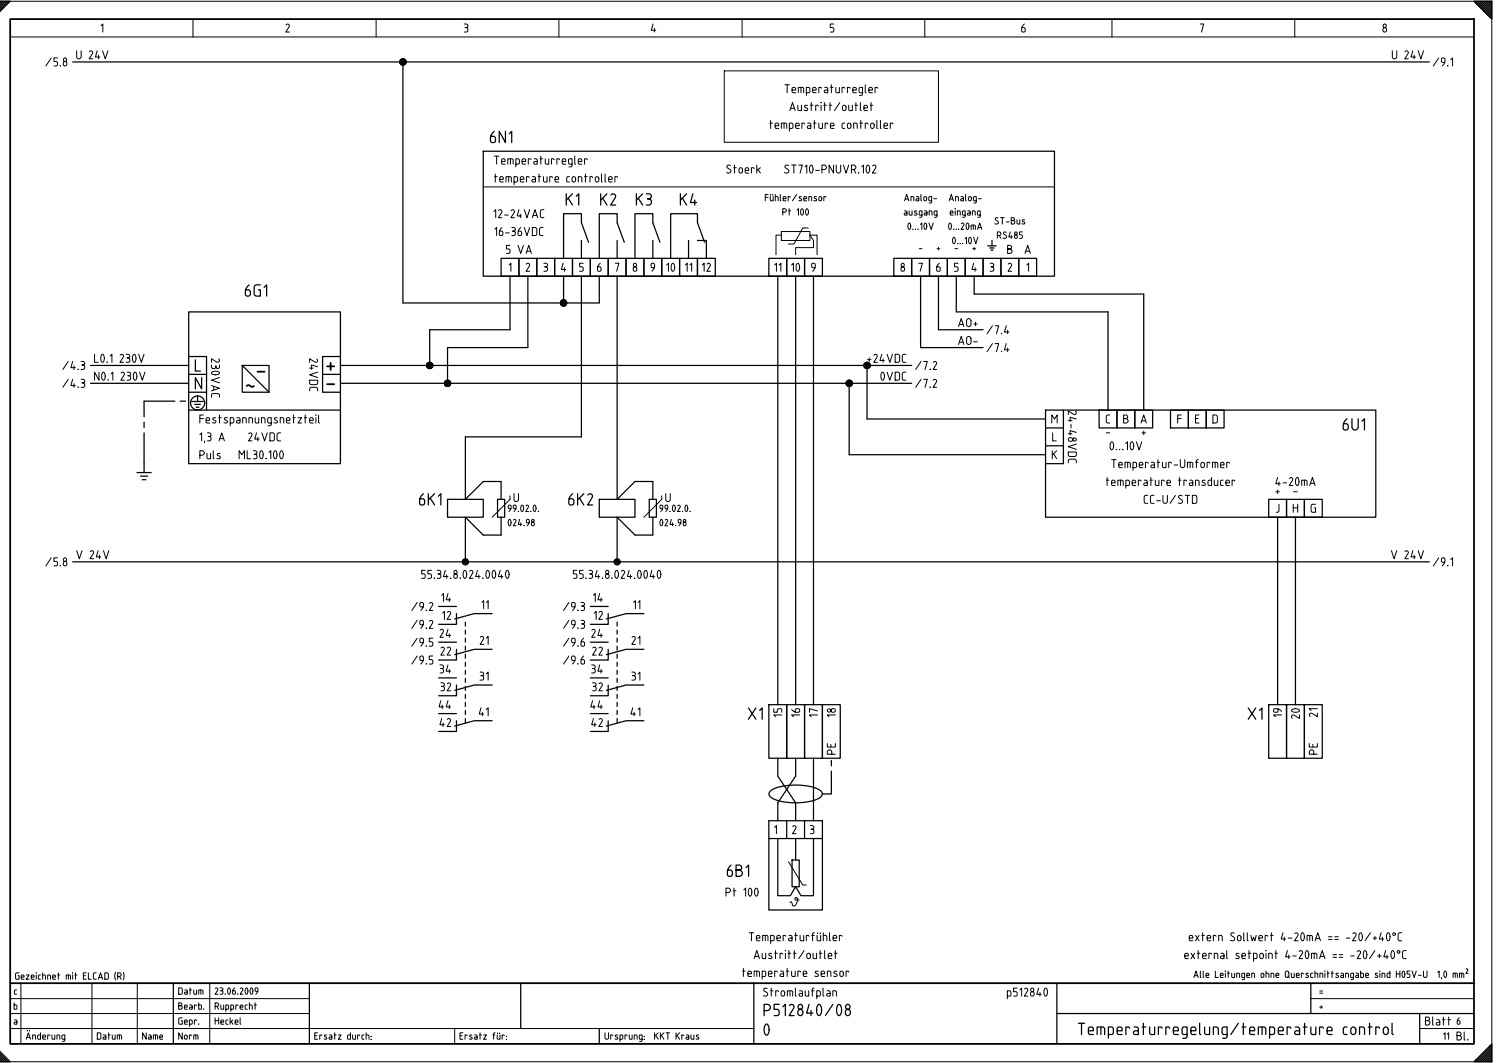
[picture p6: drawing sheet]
<svg xmlns="http://www.w3.org/2000/svg" width="421mm" height="298mm" viewBox="0 0 421 298" stroke-linecap="round" stroke-linejoin="round" font-family="sans-serif">
<g fill="none" stroke="#000" stroke-width=".35">
<path d="M-.1 .9l1.1 1.1M-.1 1.4l.9 .8M-.1 1.9l.6 .6M-.1 2.9l.1 .1M0 2.4l.3 .3M0 .3h2.9l-2.9 3M0 .5l1.3 1.2M.5 .5l1 1M1 .5l.7 .7M1.5 .5l.5 .5M2 .5l.2 .2M20.4 17.3h380"/>
<path d="M112.9 17.3v67.6h55v-7.5M412.9 .3h5v5zM413 .5l4.7 4.7M413.5 .5l4.2 4.2M414 .5l3.7 3.7M414.5 .5l3.2 3.2M415 .5l2.7 2.7M415.5 .5l2.2 2.2M416 .5l1.7 1.7M416.5 .5l1.2 1.2M417 .5l.7 .7M417.5 .5l.2 .2"/>
<path d="M135.4 42.4h160v35h-160zM140.4 72.3h5v5.1h-5zM142.9 77.4v15h-22.5v9.9M145.4 72.3h5v5.1h-5zM147.9 77.4v19.9h-22.5v10.1M150.4 72.3h5v5.1h-5zM155.4 72.3h5v5.1h-5zM157.9 77.4v7.5M160.4 72.3h5v5.1h-5zM162.9 77.4v45h-32.5v17.4l5-5h5v5M162.9 67.3v5M164.9 67.8l-2-5.5v-2.5h-5v12.5"/>
<path d="M165.4 72.3h5v5.1h-5zM170.4 72.3h5v5.1h-5zM172.9 67.3v5M172.9 77.4v62.4l5-5h5v5M174.9 67.8l-2-5.5v-2.5h-5v12.5M175.4 72.3h5v5.1h-5zM180.4 72.3h5v5.1h-5zM182.9 67.3v5M184.9 67.8l-2-5.5v-2.5h-5v12.5M185.4 72.3h5v5.1h-5zM190.4 72.3h5v5.1h-5zM192.9 67.3v5"/>
<path d="M195.4 72.3h5v5.1h-5zM195.4 67.3h2.5v5M197.4 67.8l-2-5.5v-2.5h-7.5v12.5M215.4 72.3h5v5.1h-5zM217.9 77.4v120M220.4 72.3h5v5.1h-5zM222.9 77.4v120M225.4 72.3h5v5.1h-5zM227.9 77.4v120M250.4 72.3h5v5.1h-5zM255.4 72.3h5v5.1h-5zM257.9 77.4v19.9h17.5"/>
<path d="M260.4 72.3h5v5.1h-5zM262.9 77.4v15h12.5M265.4 72.3h5v5.1h-5zM267.9 77.4v9.9h42.5v27.6M270.4 72.3h5v5.1h-5zM272.9 77.4v4.9h47.5v32.6M275.4 72.3h5v5.1h-5zM276.7 68.8h2.3M277.3 69.4h1.1M277.6 70.1h.5M277.9 67.3v1.5M280.4 72.3h5v5.1h-5z"/>
<path d="M285.4 72.3h5v5.1h-5zM52.9 99.9h5v9.9h-5M52.9 87.3h42.5v42.6h-42.5zM95.4 99.9h-5v9.9h5M25.4 102.3h27.5M25.4 107.4h27.5M40.4 118.2v1.5M49 112.3h-8.6v4.4M50.5 112.3h1.5M52.9 114.9h42.5M52.9 104.8h5M53.8 112.4h3.1"/>
<path d="M54.6 113.2h1.5M55 114h.7M55.4 110.8v1.6M57.9 109.8v5.1M67.9 102.3h7.5v7.5h-7.5zM67.9 102.3l7.5 7.5M95.4 102.3h160M95.4 107.4h160M237.9 107.4v19.9h55M242.9 102.3v15h50M292.9 114.9h92.5v30h-92.5zM292.9 119.8h5"/>
<path d="M297.9 114.9v9.9h-5M307.9 114.9h5v4.9h-5zM312.9 114.9h5v4.9h-5zM317.9 114.9h5v4.9h-5zM327.9 114.9h5v4.9h-5zM332.9 114.9h5v4.9h-5zM337.9 114.9h5v4.9h-5zM38.4 132.3h4M39.4 133.3h2M39.9 134.3h1M40.4 121.2v11.1M125.4 139.8h10v5.1h-10z"/>
<path d="M139.4 139.8h2v5.1h-2zM167.9 139.8h10v5.1h-10zM181.9 139.8h2v5.1h-2zM292.9 129.9h5M355.4 139.8h5v5.1h-5zM360.4 139.8h5v5.1h-5zM365.4 139.8h5v5.1h-5zM20.4 157.3h380M140.4 144.9v4.9h-5l-5-4.9v12.4M182.9 144.9v4.9h-5l-5-4.9v12.4M357.9 144.9v52.5M362.9 144.9v52.5"/>
<path d="M122.9 169.8h5M122.9 179.8h5M127.9 171.8v3.1h-5M130.4 174.2v1.1M130.4 176.5v1.1M130.4 178.7v1.1M137.9 171.8h-5l-5.5 1.5M165.4 169.8h5M165.4 179.8h5M170.4 171.8v3.1h-5M172.9 174.2v1.1M172.9 176.5v1.1"/>
<path d="M172.9 178.7v1.1M180.4 171.8h-5l-5.5 1.5M122.9 199.8h5M127.9 181.8v3h-5M130.4 181v1.1M130.4 183.2v1.2M130.4 185.5v1.1M130.4 187.7v1.1M130.4 190v1.1M130.4 192.2v1.2M130.4 194.5v1.1M130.4 196.7v1.1"/>
<path d="M130.4 199v1.1M137.9 181.8h-5l-5.5 1.5M137.9 191.8h-5l-5.5 1.6M165.4 199.8h5M170.4 181.8v3h-5M172.9 181v1.1M172.9 183.2v1.2M172.9 185.5v1.1M172.9 187.7v1.1M172.9 190v1.1M172.9 192.2v1.2M172.9 194.5v1.1"/>
<path d="M172.9 196.7v1.1M172.9 199v1.1M180.4 181.8h-5l-5.5 1.5M180.4 191.8h-5l-5.5 1.6M215.4 197.4h5v15h-5zM220.4 197.4h5v15h-5zM225.4 197.4h5v15h-5zM230.4 197.4h5v15h-5zM355.4 197.4h5v15h-5zM360.4 197.4h5v15h-5zM365.4 197.4h5v15h-5zM127.9 201.8v3.1h-5"/>
<path d="M130.4 201.2v1.1M137.9 201.8h-5l-5.5 1.5M170.4 201.8v3.1h-5M172.9 201.2v1.1M180.4 201.8h-5l-5.5 1.5M217.9 212.4v4.9l5 7.5v5M222.9 212.4v4.9l-5 7.5v5M227.9 212.4v17.4M232.9 216v6.3h-2.5M232.9 213v1.5M215.4 229.8h15v25.1h-15zM215.4 234.8h15"/>
<path d="M215.8 221.5a15.1 15.1 0 0 1 10.2-1.4l.6 .1a4.8 4.8 0 0 1 3.7 1.9 2.24 2.24 0 0 1-2.1 2 17.3 17.3 0 0 1-12.1-.7 1.1 1.1 0 0 1-.3-1.9zM217.9 234.8v16h3.5l1.5-2.5 1.5 2.5h3.5v-16M220.4 229.8v5M222.9 234.8v6M225.4 229.8v5M221.9 240.8h2v7.5h-2zM48.6 275.4v17M86.7 275.4v17M145.9 275.4v12.7M211.2 275.4v17M296 275.4v17M367.2 275.4v8.4"/>
<path d="M-.1 295.5l1.8 1.8M-.1 296l1.3 1.3M-.1 296.5l.8 .8M0 296.9l.3 .4M0 294.4l2.9 2.9h-2.9M0 295l2.2 2.3M167.9 288.1v4.3M296 283.8h116.9M397.7 283.8v8.6M413.3 297.2v.1M413.5 297l.3 .3M413.8 296.7l.5 .6"/>
<path d="M414 296.4l.8 .9M414.3 296.2l1 1.1M414.5 295.9l1.3 1.4M414.7 295.7l1.6 1.6M415 295.4l1.8 1.9M415.2 295.2l2.1 2.1M415.5 295l2.2 2.2M415.7 294.7l2 2M416 294.5l1.7 1.7M416.2 294.2l1.5 1.5M416.5 294l1.2 1.2M416.7 293.7l1 1"/>
<path d="M417 293.5l.7 .7M417.2 293.2l.5 .5M417.5 293l.2 .2M417.9 292.4v4.9h-5z"/>
<circle cx="112.9" cy="17.3" r=".63"/>
<circle cx="112.9" cy="17.3" r=".88"/>
<circle cx="112.9" cy="17.3" r=".37"/>
<circle cx="157.9" cy="84.8" r=".63"/>
<circle cx="157.9" cy="84.9" r=".88"/>
<circle cx="157.9" cy="84.9" r=".37"/>
<circle cx="55.4" cy="112.9" r="1.97"/>
<circle cx="120.4" cy="102.3" r=".63"/>
<circle cx="120.4" cy="102.3" r=".37"/>
<circle cx="120.4" cy="102.3" r=".87"/>
<circle cx="125.4" cy="107.3" r=".63"/>
<circle cx="125.4" cy="107.4" r=".88"/>
<circle cx="125.4" cy="107.4" r=".37"/>
<circle cx="237.9" cy="107.3" r=".63"/>
<circle cx="237.9" cy="107.4" r=".88"/>
<circle cx="237.9" cy="107.4" r=".37"/>
<circle cx="242.9" cy="102.3" r=".62"/>
<circle cx="242.9" cy="102.3" r=".87"/>
<circle cx="130.4" cy="157.3" r=".88"/>
<circle cx="130.4" cy="157.3" r=".38"/>
<circle cx="130.4" cy="157.3" r=".62"/>
<circle cx="172.9" cy="157.3" r=".38"/>
<circle cx="172.9" cy="157.3" r=".88"/>
<circle cx="172.9" cy="157.3" r=".62"/>
</g>
<g fill="none" stroke="#000" stroke-width=".28">
<path d="M0 .3h417.9v297h-418M2.9 10.4h410M54.1 5.3v5.1M105.4 5.3v5.1M156.6 5.3v5.1M202.9 19.9h60v19.9h-60zM207.9 5.3v5.1M259 5.3v5.1M311.5 5.3v5.1M362.7 5.3v5.1M219.9 23.7h1.2M220.5 23.7v2.3"/>
<path d="M221.2 31l.8-2.3 .7 2.3M221.5 30.3h1M221.9 25.2h1l-.2-.6h-.7l-.1 1.1 .2 .3h.8M223.5 29.5v1.2l.3 .3h.7v-1.5M223.6 26v-1.5l1.4 .1 .1 1.4M224.4 24.5v1.5M225.9 26h.7l.3-.3v-.9l-.3-.3h-.7v2.2M226.2 29.5h-.6l-.2 .3 .8 .6v.3l-.3 .3-.7-.1M227 29.5h.7M227.2 28.7v2.3M227.6 25.2h1l-.1-.6h-.8l-.1 1.1 .3 .3h.7M229.2 29.7l-.2-.2h-.5v1.5"/>
<path d="M230 28.8h.1M230 29.5v1.5M230.1 24.7l-.2-.2h-.5v1.5M230.7 29.5h.8M231 24.5h.6l.3 .3v1.2l-.9-.1v-.5l.9-.2M231 28.7v2.3M232.2 29.5h.8M232.5 28.7v2.3M232.6 24.5h.8M232.9 23.7v2.3M234.1 24.5v1.2l.3 .3h.7v-1.5M235.2 28.7l-1.5 2.3"/>
<path d="M236.1 29.6a.51 .51 0 0 1 .6-.1 .51 .51 0 0 1 .3 .5v.6a.52 .52 0 0 1-.5 .4 .52 .52 0 0 1-.5-.4zM236.6 24.7l-.2-.2h-.5v1.5M237.7 29.5v1.2l.3 .3h.7v-1.5M238.1 24.7l-.2-.2h-.5v1.5M238.9 25.2h1l-.2-.6h-.7l-.1 1.1 .2 .3h.8M239.5 29.5h.7M239.7 28.7v2.3M241 28.7v2.1l.2 .2M241.6 26h-.7l-.3-.3v-.9l.3-.3h.7v1.9l-.3 .3h-.6M242 30.2h1l-.1-.6h-.8l-.1 1.1 .3 .3h.7M242.4 23.7v2.1l.2 .2M243.4 25.2h1l-.2-.6h-.7l-.1 1.1 .2 .3h.8"/>
<path d="M243.7 29.5h.8M244 28.7v2.3M245.9 24.7l-.2-.2h-.6v1.5M135.4 52.3h160M138.4 59.2l.5-.5v2.3M138.5 43.7h1.2M139.1 43.7v2.3M139.7 59a.51 .51 0 0 1 .7-.2 .51 .51 0 0 1 .1 .7l-.9 1.5h1M140.5 45.2h1l-.1-.6h-.8l-.1 1.1 .3 .3h.7M142.2 46v-1.5l1.4 .1 .1 1.4M143 44.5v1.5M143.2 59a.51 .51 0 0 1 .7-.2 .51 .51 0 0 1 .1 .7l-.9 1.5h1"/>
<path d="M144.5 46h.7l.3-.3v-.9l-.3-.3h-.7v2.2M145.4 58.7l-.5 1.8h1.2M145.7 60v1M146.2 45.2h1l-.1-.6h-.8l-.1 1.1 .3 .3h.7M146.9 58.7l.7 2.3 .8-2.3M148.7 44.7l-.2-.2h-.5v1.5M149.6 44.5h.6l.3 .3v1.2l-.9-.1v-.6l.9-.1M151.2 44.5h.8M151.5 43.7v2.3M152.4 58.7h-.7l-.3 .4 .1 1.8 .9 .1M152.7 44.5v1.2l.3 .3h.7v-1.5M155.2 44.7l-.2-.2h-.5v1.5"/>
<path d="M156.7 44.7l-.2-.2h-.5v1.5M157.5 45.2h1l-.1-.6h-.8l-.1 1.1 .3 .3h.7M160.2 46h-.7l-.3-.3v-.9l.3-.3h.7v2l-.3 .2h-.5M161 43.7v2.1l.2 .2M162 45.2h1l-.1-.6h-.8l-.1 1.1 .3 .3h.7M164.5 44.7l-.2-.2h-.6v1.5M214.4 55.2h.8M215.2 54.4h-.8v1.9M215.8 55.1v.9l.2 .3h.6v-1.2M215.9 54.6h.1M216.5 54.6h.1M217.2 55.1h.7l.1 1.2"/>
<path d="M217.2 54.4v1.9M218.6 54.4v1.7l.2 .2M219.4 55.7h.8l-.1-.6h-.7v.9l.2 .3h.6M221.4 55.2l-.6-.1v1.2M223.2 54.4l-1.2 1.9M224.5 55.1h-.5l-.1 .1 .6 .6v.4l-.7-.1M225.2 55.7h.8l-.1-.6h-.7v.9l.2 .3h.6M226.6 56.3v-1.2h.5l.3 .2v1M228.7 55.1h-.5l-.1 .1 .6 .6v.4l-.7-.1M229.5 55.2a.41 .41 0 0 1 .4-.1 .41 .41 0 0 1 .3 .3v.6l-.5 .3-.3-.3zM231.4 55.2l-.6-.1v1.2M253.4 56.3l.6-1.9 .6 1.9"/>
<path d="M253.4 59h.4l.3 .3v1l-.8-.1v-.5l.8-.1M253.6 55.7h.8M254.7 59v1l.2 .3h.6v-1.3M255.2 56.3v-1.2h.5l.3 .2v1M256.7 55.1h.4l.3 .2v1l-.8-.1v-.5h.8M256.8 59.1l-.5-.1-.1 .2 .6 .6v.4l-.7-.1M258 54.4v1.7l.2 .2M258.9 55.2a.41 .41 0 0 1 .4-.1 .41 .41 0 0 1 .3 .3v.6l-.5 .3-.3-.3zM259 59h.4l.3 .3v1l-.8-.1v-.5l.8-.1M261 56.3h-.6l-.2-.3v-.7l.2-.2h.6v1.5l-.7 .3M261.6 55.7h.8M265.9 56.3l.6-1.9 .6 1.9"/>
<path d="M266.1 55.7h.8M266.2 59.6h.8l-.1-.4h-.7v.8l.2 .3h.6M267.6 58.5h.1M267.6 59v1.3M267.7 56.3v-1.2h.7l.1 1.2M269.2 55.1h.4l.3 .2v1l-.8-.1v-.5h.8M270.5 54.4v1.7l.2 .2M271.1 59h.4l.3 .3v1l-.8-.1v-.5l.8-.1M271.4 55.2a.41 .41 0 0 1 .4-.1 .41 .41 0 0 1 .3 .3v.6l-.5 .3-.3-.3zM273.5 56.3h-.6l-.2-.3v-.7l.2-.2h.6v1.5l-.7 .3M274.1 55.7h.8M138.6 64.2l.5-.5v2.3"/>
<path d="M140.6 63.7a1.61 1.61 0 0 0-.5 2.3l.6-.1 .2-.9-.3-.3h-.7M141.4 60.2h1M141.6 65.2h1M143.4 63.7h.6a.51 .51 0 0 1 .4 .5 .51 .51 0 0 1-.4 .5h-.4l.6 .2 .2 .7-.4 .4h-.6M145.9 63.7a1.62 1.62 0 0 0-.5 2.3l.6-.1 .1-.9-.3-.3h-.6M146.9 63.7l.7 2.3 .8-2.3M149.1 61l.8-2.3 .7 2.3M149.1 63.7h.9l.4 .4v1.5l-.4 .4h-.9zM149.4 60.3h1M152.1 63.7h-.6l-.4 .4 .1 1.7 .9 .2M218.9 64.8h8v2.5h-8zM218.9 65.8h-1.5v5.5"/>
<path d="M222.9 71.3v-2h5v-2l-1-1.5h2v5.5M226.4 63.8h-1.5l-2.5 4.6h-1.5M258.3 60.3h-.6l-.2-.3v-.7l.2-.3h.6v1.6l-.7 .3M260.3 60.3v-1.3h.5l.3 .3v1M262.5 60.3h-.6l-.2-.3v-.7l.2-.3h.6v1.6l-.7 .3M266 62.5a.97 .97 0 0 1 0 1.7l-.3-.6zM267.1 64.2h.1M267.8 64.2h.1M268.2 60.3v-1.3h.5l.3 .3v1M268.5 64.2h.1M269.3 62.6l.3-.2 .4 .5-.8 1.3h.8M270.4 60.3h-.6l-.2-.3v-.7l.2-.3h.6v1.6l-.7 .3"/>
<path d="M270.9 62.5a.97 .97 0 0 1 0 1.7l-.3-.6zM272 64.2v-1.2l1.1 .2 .1 1M272.4 60.3v-1.3h.5l.3 .3v1M272.6 63v1.2M273.8 64.2l.6-1.8 .6 1.8M274 63.8h.8M274.6 60.3h-.6l-.2-.3v-.7l.2-.3h.6v1.6l-.7 .3M279.6 61a.43 .43 0 0 0-.7 0 .43 .43 0 0 0 0 .6l.5 .3a.53 .53 0 0 1 0 .8 .53 .53 0 0 1-.7-.1M280.3 60.9h1M280.8 60.9v1.8M281.9 62.1h.8M283.3 60.9h.5a.41 .41 0 0 1 .4 .4 .41 .41 0 0 1-.4 .5h-.5h.6a.51 .51 0 0 1 .4 .4 .51 .51 0 0 1-.4 .5h-.6z"/>
<path d="M284.9 61.5v1l.2 .2h.6v-1.2M287 61.6l-.5-.1-.1 .3 .6 .5v.4l-.7-.1M56 117.2h1M57 116.2h-1v2.3M57.7 117.7h1l-.1-.6h-.8l-.1 1.1 .3 .3h.7M60.4 117h-.6l-.2 .2 .2 .4 .6 .3v.5l-.9-.1M61.2 117h.8M61.5 116.2v2.3M63.7 117h-.6l-.2 .3 .8 .6v.3l-.3 .3-.7-.2M64.5 118.5h.7l.3-.3v-.9l-.3-.3h-.7v2.2M66.4 117h.5l.3 .3v1.2l-.9-.1v-.6l.9-.1M68 118.5v-1.5h.7l.3 .3v1.2"/>
<path d="M69.7 118.5v-1.5h.7l.3 .3v1.2M71.5 117v1.2l.3 .3h.7v-1.5M73.2 118.5v-1.5h.7l.3 .3v1.2M76 118.5h-.7l-.3-.3v-.9l.3-.3h.7v1.9l-.3 .3h-.6M77.7 117h-.6l-.2 .2 .1 .4 .7 .3-.1 .5-.9-.1M78.5 118.5v-1.5h.7l.3 .3v1.2M80.2 117.7h1l-.1-.6h-.8l-.1 1.1 .3 .3h.7M82 117h.7M82.2 116.2v2.3M83.5 117h1l-1 1.5h1M85.2 117h.8M85.5 116.2v2.3"/>
<path d="M86.7 117.7h1l-.1-.6h-.8l-.1 1.1 .3 .3h.7M88.5 116.3h.1M88.5 117v1.5M89.2 116.2v2.1l.3 .2M69.7 121.5a.51 .51 0 0 1 .7-.2 .51 .51 0 0 1 .1 .7l-.9 1.5h1M71.9 121.2l-.5 1.8h1.2M72.2 122.5v1M73.4 121.2l.7 2.3 .8-2.3M75.6 121.2h.9l.4 .4v1.5l-.4 .4h-.9zM78.6 121.2h-.6l-.4 .4 .1 1.7 .9 .2M142.9 138.8v1l-5 5.1M185.4 138.8v1l-5 5.1"/>
<path d="M309.9 134.5h.7M310.1 133.7v2.3M311.4 135.2h1l-.2-.6h-.7l-.1 1.1 .2 .3h.8M311.4 128.7h1.2M312 128.7v2.3M313.1 136v-1.5l1.4 .1 .1 1.4M313.4 130.2h1l-.2-.6h-.7l-.1 1.1 .2 .3h.8M313.9 134.5v1.5M315.1 131v-1.5l1.4 .1 .1 1.4M315.4 136h.7l.3-.3v-.9l-.3-.3h-.7v2.2M315.9 129.5v1.5M317.1 135.2h1l-.1-.6h-.8l-.1 1.1 .3 .3h.7"/>
<path d="M317.4 131h.7l.3-.3v-.9l-.3-.3h-.7v2.2M319.1 130.2h1l-.1-.6h-.8l-.1 1.1 .3 .3h.7M319.6 134.7l-.2-.2h-.5v1.5M320.5 134.5h.6l.3 .3v1.2l-.9-.1v-.5l.9-.2M321.6 129.7l-.2-.2h-.5v1.5M322.1 134.5h.8M322.4 133.7v2.3M322.5 129.5h.6l.3 .3v1.2l-.9-.1v-.6l.9-.1M323.6 134.5v1.2l.3 .3h.7v-1.5M324.1 129.5h.8M324.4 128.7v2.3M325.6 129.5v1.2l.3 .3h.7v-1.5"/>
<path d="M326.1 134.7l-.2-.2h-.5v1.5M326.9 135.2h1l-.2-.6h-.7l-.1 1.1 .2 .3h.8M328.1 129.7l-.2-.2h-.5v1.5M328.9 130.2h1M330.1 134.5h.8M330.4 133.7v2.3M330.6 128.7v1.8a.64 .64 0 0 0 .6 .5 .64 .64 0 0 0 .7-.5v-1.8M332.4 134.7l-.2-.2h-.6v1.5M332.6 131v-1.5l1.4 .1 .1 1.4M333.2 134.5h.6l.3 .3v1.2l-.9-.1v-.5l.9-.2M333.4 129.5v1.5M334.9 136v-1.5h.7l.3 .3v1.2"/>
<path d="M334.9 129.5h.7M335.6 128.7l-.5 .3v2M336.5 129.6a.5 .5 0 0 1 .5-.1 .5 .5 0 0 1 .4 .5v.6a.52 .52 0 0 1-.5 .4 .52 .52 0 0 1-.5-.4zM337.5 134.5h-.5l-.3 .2 .2 .4 .7 .3-.1 .5-.9-.1M338.9 129.7l-.2-.2h-.6v1.5M339.4 133.7v2.3h-.8l-.2-.3v-.9l.2-.3h.8M339.6 131v-1.5l1.4 .1 .1 1.4M340.1 134.5v1.2l.3 .3h.7v-1.5M340.4 129.5v1.5M341.9 130.2h1l-.2-.6h-.7l-.1 1.1 .2 .3h.8M342.6 134.5h-.5l-.2 .3 .1 1.1 .6 .1M343.4 135.2h1l-.2-.6h-.7l-.1 1.1 .2 .3h.8"/>
<path d="M344.4 129.7l-.2-.2h-.6v1.5M345.9 134.7l-.2-.2h-.6v1.5M143.1 142.4h-.5l-.2-.2v-.7l.5-.1a1.28 1.28 0 0 1-.3 1.8M144.5 142.4h-.5l-.2-.2v-.7l.5-.1a1.28 1.28 0 0 1-.3 1.8M145.2 143.2h.1M146.1 141.6v-.1a.97 .97 0 0 1 0 1.7l-.2-.6zM147.3 141.7l.4-.3 .4 .4-.8 1.4h.8M148.7 143.2h.1M149.6 141.6v-.1a.97 .97 0 0 1 0 1.7l-.2-.6zM150.8 143.2h.1M185.6 142.4h-.5l-.2-.2v-.7l.5-.1a1.28 1.28 0 0 1-.3 1.8M187 142.4h-.5l-.2-.2v-.7l.5-.1a1.28 1.28 0 0 1-.3 1.8"/>
<path d="M187.7 143.2h.1M188.6 141.6v-.1a.97 .97 0 0 1 0 1.7l-.2-.6zM189.8 141.7l.4-.3 .4 .4-.8 1.4h.8M191.2 143.2h.1M192.1 141.5a1.04 1.04 0 0 1 .4 1.7h-.1a1.09 1.09 0 0 1-.3-1.7zM193.3 143.2h.1M220.9 241.3l4 6.6h1M223.4 251.8l-.1-.4h-.5v.6h1.1M223.5 251.7a1.95 1.95 0 0 1-1.2 2h-.2l-.3-1.1-.5 .1M2.9 279.7h83.8M5.9 275.4v17M25.8 275.4v17"/>
<path d="M38.5 275.4v17M58.8 275.4v17M209.9 261.2h1.2M210.5 261.2v2.3M211.2 268.5l.8-2.3 .7 2.3M211.5 267.9h1M211.9 262.7h1l-.2-.6h-.7l-.1 1.1 .2 .3h.8M213.5 267v1.2l.3 .3h.7v-1.5M213.6 263.5v-1.5l1.4 .1 .1 1.4M214.4 262v1.5M215.9 263.5h.7l.3-.3v-.9l-.3-.3h-.7v2.2M216.2 267h-.6l-.2 .3 .8 .6v.3l-.3 .3-.7-.1"/>
<path d="M217 267h.7M217.2 266.2v2.3M217.6 262.7h1l-.1-.6h-.8l-.1 1.1 .3 .3h.7M219.2 267.2l-.2-.2h-.5v1.5M220 266.3h.1M220 267v1.5M220.1 262.2l-.2-.2h-.5v1.5M220.7 267h.8M221 262h.6l.3 .3v1.2l-.9-.1v-.6l.9-.1M221 266.2v2.3M222.2 267h.8M222.5 266.2v2.3"/>
<path d="M222.6 262h.8M222.9 261.2v2.3M224.1 262v1.2l.3 .3h.7v-1.5M225.2 266.2l-1.5 2.3M226.1 267.1a.51 .51 0 0 1 .6-.1 .51 .51 0 0 1 .3 .5v.6a.52 .52 0 0 1-.5 .4 .52 .52 0 0 1-.5-.4zM226.6 262.2l-.2-.2h-.5v1.5M227.4 262h.7M227.7 267v1.2l.3 .3h.7v-1.5M228.1 261.2l-.5 .3v2M228.9 262v1.2l.2 .3h.8v-1.5M229 261.4h.1M229.5 267h.7"/>
<path d="M229.7 261.4h.1M229.7 266.2v2.3M230.6 262h.7l.3 .3v1.2M230.6 261.2v2.3M231 266.2v2.1l.2 .2M232 267.7h1l-.1-.6h-.8l-.1 1.1 .3 .3h.7M232.4 261.2v2.1l.2 .2M233.4 262.7h1l-.2-.6h-.7l-.1 1.1 .2 .3h.8M233.7 267h.8M234 266.2v2.3M235.9 262.2l-.2-.2h-.6v1.5M333.1 262.7h1l-.1-.6h-.8l-.1 1.1 .3 .3h.7"/>
<path d="M334.9 262l1 1.5M335.9 262l-1 1.5M336.6 262h.8M336.9 261.2v2.3M338.1 262.7h1l-.1-.6h-.8l-.1 1.1 .3 .3h.7M340.6 262.2l-.2-.2h-.5v1.5M341.4 263.5v-1.5h.7l.3 .3v1.2M345.7 261.3a.53 .53 0 0 0-.8 0 .53 .53 0 0 0 0 .8l.7 .3a.67 .67 0 0 1 0 1 .67 .67 0 0 1-1-.1M346.7 262.1a.5 .5 0 0 1 .6-.1 .5 .5 0 0 1 .3 .5v.6a.52 .52 0 0 1-.5 .4 .52 .52 0 0 1-.5-.4zM348.4 261.2v2.1l.2 .2M349.4 261.2v2.1l.2 .2M350.4 262l.3 1.5 .4-1 .4 1 .4-1.5"/>
<path d="M352.6 262.7h1l-.1-.6h-.8l-.1 1.1 .3 .3h.7M355.1 262.2l-.2-.2h-.5v1.5M355.9 262h.7M356.1 261.2v2.3M359.4 261.2l-.5 1.8h1.2M359.7 262.5v1M360.9 262.7h1M362.7 261.5a.51 .51 0 0 1 .7-.2 .51 .51 0 0 1 .1 .7l-.9 1.5h1M364.6 261.4l.1-.1a1.29 1.29 0 0 1 .4 2l-.1 .2a1.29 1.29 0 0 1-.4-2.1zM366.1 263.5v-1.5l1.4 .1 .1 1.4M366.9 262v1.5M367.2 279.7h45.7"/>
<path d="M368.4 263.5l.7-2.3 .8 2.3M368.6 262.8h1M372.1 262.4h1M372.1 263.1h1M373.9 262.4h1M373.9 263.1h1M377.1 262.7h1M378.9 261.5a.51 .51 0 0 1 .7-.2 .51 .51 0 0 1 .2 .7l-.9 1.5h1M380.9 261.4l.1-.1a1.29 1.29 0 0 1 .4 2l-.2 .2a1.29 1.29 0 0 1-.3-2.1zM383.9 261.2l-1.5 2.3M384.6 262.7h1M385.1 262.2v1"/>
<path d="M386.9 261.2l-.5 1.8h1.2M387.2 262.5v1M388.7 261.3a1.29 1.29 0 0 1 .4 2l-.1 .2a1.29 1.29 0 0 1-.4-2.1zM392.6 261.2h-.6l-.4 .4 .1 1.7 .9 .2M393.9 266.2h-.7l-.3 .4 .1 1.8 .9 .1M2.9 288.1h208.3M2.9 283.8h83.8M127.4 288.1v4.3M397.7 288.1h15.2"/>
<circle cx="390.5" cy="261.6" r=".38"/>
</g>
<path d="M2.9 5.3h410v287.1h-410zM2.9 275.4h410" fill="none" stroke="#000" stroke-width=".5"/>
<g font-size="7">
<text x="71.9" y="105.9">-</text>
<text x="91.4" y="104.3">+</text>
<text x="68.9" y="109.8">~</text>
<text x="91.4" y="109.4">-</text>
</g>
<g font-size="4.9">
<text x="137.2" y="40.1">6N1</text>
<text x="158.4" y="57.6">K1</text>
<text x="168.1" y="57.6">K2</text>
<text x="178.1" y="57.6">K3</text>
<text x="190.4" y="57.6">K4</text>
<text x="68.6" y="83.1">6G1</text>
<text x="54.6" y="104.1">L</text>
<text x="54.6" y="109.1">N</text>
<text x="376.1" y="120.6">6U1</text>
<text x="117.4" y="141.6">6K1</text>
<text x="159.2" y="141.6">6K2</text>
<text x="209.5" y="201.6">X1</text>
<text x="349.5" y="201.6">X1</text>
<text x="203.6" y="245.6">6B1</text>
<text x="213.9" y="284.6">P512840/08</text>
<text x="213.9" y="290.1">0</text>
<text x="301.9" y="289.9">Temperaturregelung/temperature control</text>
</g>
<g font-size="3.5">
<text x="28.2" y="9.1">1</text>
<text x="79.9" y="9.1">2</text>
<text x="129.9" y="9.1">3</text>
<text x="182.3" y="9.1">4</text>
<text x="232.4" y="9.1">5</text>
<text x="286" y="9.1">6</text>
<text x="336" y="9.1">7</text>
<text x="387.2" y="9.1">8</text>
<text x="21.4" y="16.6">U 24V</text>
<text x="389.9" y="16.6">U 24V</text>
<text x="12.7" y="18.6">/5.8</text>
<text x="401.4" y="18.6">/9.1</text>
<text x="215.5" y="36.1">temperature controller</text>
<text x="138.4" y="51.1">temperature controller</text>
<text x="203.4" y="48.6">Stoerk</text>
<text x="217.4" y="48.6">ST710-PNUVR.102</text>
<text x="141.7" y="71.1">5 VA</text>
<text x="282.1" y="71.1">B</text>
<text x="287" y="71.1">A</text>
<text x="142.5" y="76.1">1</text>
<text x="147.2" y="76.1">2</text>
<text x="152.2" y="76.1">3</text>
<text x="157.1" y="76.1">4</text>
<text x="162.2" y="76.1">5</text>
<text x="167.2" y="76.1">6</text>
<text x="172.2" y="76.1">7</text>
<text x="177.2" y="76.1">8</text>
<text x="182.2" y="76.1">9</text>
<text x="186.6" y="76.1">10</text>
<text x="191.9" y="76.1">11</text>
<text x="196.6" y="76.1">12</text>
<text x="216.9" y="76.1">11</text>
<text x="221.6" y="76.1">10</text>
<text x="227.2" y="76.1">9</text>
<text x="252.2" y="76.1">8</text>
<text x="257.2" y="76.1">7</text>
<text x="262.2" y="76.1">6</text>
<text x="267.2" y="76.1">5</text>
<text x="272.1" y="76.1">4</text>
<text x="277.2" y="76.1">3</text>
<text x="282.2" y="76.1">2</text>
<text x="287.5" y="76.1">1</text>
<text x="268.4" y="91.6">AO+</text>
<text x="276.4" y="93.6">/7.4</text>
<text x="26.4" y="101.6">L0.1 230V</text>
<text x="59.1" y="100.3" transform="rotate(90 59.1 100.3)">230VAC</text>
<text x="86.6" y="100.3" transform="rotate(90 86.6 100.3)">24VDC</text>
<text x="242.9" y="101.6">+24VDC</text>
<text x="268.4" y="96.6">AO-</text>
<text x="276.4" y="98.6">/7.4</text>
<text x="17.5" y="103.6">/4.3</text>
<text x="26.4" y="106.6">N0.1 230V</text>
<text x="246.6" y="106.6">0VDC</text>
<text x="256.4" y="103.6">/7.2</text>
<text x="17.5" y="108.6">/4.3</text>
<text x="256.4" y="108.6">/7.2</text>
<text x="294.5" y="118.6">M</text>
<text x="299.1" y="115" transform="rotate(90 299.1 115)">24-48VDC</text>
<text x="309.7" y="118.6">C</text>
<text x="314.6" y="118.6">B</text>
<text x="319.5" y="118.6">A</text>
<text x="329.7" y="118.6">F</text>
<text x="334.7" y="118.6">E</text>
<text x="339.6" y="118.6">D</text>
<text x="55.9" y="123.6">1,3 A</text>
<text x="294.7" y="123.6">L</text>
<text x="309.7" y="122.1">-</text>
<text x="319.7" y="122.1">+</text>
<text x="55.9" y="128.6">Puls</text>
<text x="65.6" y="128.6">ML30.100</text>
<text x="294.6" y="128.6">K</text>
<text x="310.8" y="126.1">0...10V</text>
<text x="357.2" y="136.1">4-20mA</text>
<text x="143.9" y="140.6">U</text>
<text x="186.4" y="140.6">U</text>
<text x="320.4" y="141.1">CC-U/STD</text>
<text x="357.2" y="138.6">+</text>
<text x="357.4" y="143.6">J</text>
<text x="362.1" y="143.6">H</text>
<text x="362.2" y="138.6">-</text>
<text x="367.1" y="143.6">G</text>
<text x="12.7" y="158.6">/5.8</text>
<text x="21.4" y="156.6">V 24V</text>
<text x="389.6" y="156.6">V 24V</text>
<text x="401.4" y="158.6">/9.1</text>
<text x="118" y="162.1">55.34.8.024.0040</text>
<text x="160.5" y="162.1">55.34.8.024.0040</text>
<text x="115.2" y="171.1">/9.2</text>
<text x="123.6" y="168.6">14</text>
<text x="123.9" y="173.6">12</text>
<text x="134.9" y="170.6">11</text>
<text x="157.7" y="171.1">/9.3</text>
<text x="166.1" y="168.6">14</text>
<text x="166.4" y="173.6">12</text>
<text x="177.4" y="170.6">11</text>
<text x="115.2" y="176.1">/9.2</text>
<text x="123.1" y="178.6">24</text>
<text x="157.7" y="176.1">/9.3</text>
<text x="165.6" y="178.6">24</text>
<text x="115.2" y="181.1">/9.5</text>
<text x="123.4" y="183.6">22</text>
<text x="134.4" y="180.6">21</text>
<text x="157.7" y="181.1">/9.6</text>
<text x="165.9" y="183.6">22</text>
<text x="176.9" y="180.6">21</text>
<text x="115.2" y="186.1">/9.5</text>
<text x="123.1" y="188.6">34</text>
<text x="134.4" y="190.6">31</text>
<text x="157.7" y="186.1">/9.6</text>
<text x="165.6" y="188.6">34</text>
<text x="176.9" y="190.6">31</text>
<text x="123.4" y="193.6">32</text>
<text x="165.9" y="193.6">32</text>
<text x="122.9" y="198.6">44</text>
<text x="123.1" y="203.6">42</text>
<text x="134.1" y="200.6">41</text>
<text x="165.4" y="198.6">44</text>
<text x="165.6" y="203.6">42</text>
<text x="176.6" y="200.6">41</text>
<text x="219.1" y="200.9" transform="rotate(-90 219.1 200.9)">15</text>
<text x="224.1" y="200.9" transform="rotate(-90 224.1 200.9)">16</text>
<text x="229.1" y="200.9" transform="rotate(-90 229.1 200.9)">17</text>
<text x="234.1" y="200.9" transform="rotate(-90 234.1 200.9)">18</text>
<text x="359.1" y="200.9" transform="rotate(-90 359.1 200.9)">19</text>
<text x="364.1" y="201.3" transform="rotate(-90 364.1 201.3)">20</text>
<text x="369.1" y="200.9" transform="rotate(-90 369.1 200.9)">21</text>
<text x="234.1" y="211.3" transform="rotate(-90 234.1 211.3)">PE</text>
<text x="369.1" y="211.3" transform="rotate(-90 369.1 211.3)">PE</text>
<text x="216.9" y="233.6">1</text>
<text x="221.9" y="233.6">2</text>
<text x="226.9" y="233.6">3</text>
<text x="203.2" y="251.1">Pt 100</text>
<text x="331.7" y="268.6">external setpoint 4-20mA == -20/+40°C</text>
<text x="207.9" y="273.6">temperature sensor</text>
<text x="213.7" y="279.1">Stromlaufplan</text>
<text x="282" y="279.1">p512840</text>
<text x="399.2" y="287.2">Blatt</text>
<text x="408" y="291.4">Bl.</text>
</g>
<g font-size="2.8">
<text x="219.2" y="60.3">Pt 100</text>
<text x="254.2" y="64.4">0...10V</text>
<text x="257.4" y="70.4">-</text>
<text x="262.4" y="70.4">+</text>
<text x="266.7" y="68.4">0...10V</text>
<text x="267.4" y="70.4">-</text>
<text x="272.4" y="70.4">+</text>
<text x="279.3" y="66.8">RS485</text>
<text x="142.3" y="147.3">024.98</text>
<text x="184.8" y="147.3">024.98</text>
<text x="4.3" y="274.3">Gezeichnet mit ELCAD (R)</text>
<text x="334.3" y="273.9">Alle Leitungen ohne Querschnittsangabe sind H05V-U 1,0 mm2</text>
<text x="4" y="278.5">c</text>
<text x="50" y="278.5">Datum</text>
<text x="60.2" y="278.5">23.06.2009</text>
<text x="369.6" y="278.5">=</text>
<text x="3.9" y="286.9">a</text>
<text x="3.9" y="282.7">b</text>
<text x="50" y="282.7">Bearb.</text>
<text x="50" y="286.9">Gepr.</text>
<text x="60.2" y="282.7">Rupprecht</text>
<text x="60.2" y="286.9">Heckel</text>
<text x="369.6" y="282.7">+</text>
<text x="408.1" y="286.9">6</text>
<text x="7.3" y="291.2">Änderung</text>
<text x="27.2" y="291.2">Datum</text>
<text x="39.9" y="291.2">Name</text>
<text x="50" y="291.2">Norm</text>
<text x="88.1" y="291.2">Ersatz durch:</text>
<text x="128.8" y="291.2">Ersatz für:</text>
<text x="169.4" y="291.2">Ursprung: KKT Kraus</text>
<text x="404.3" y="291.2">11</text>
</g>
</svg>
